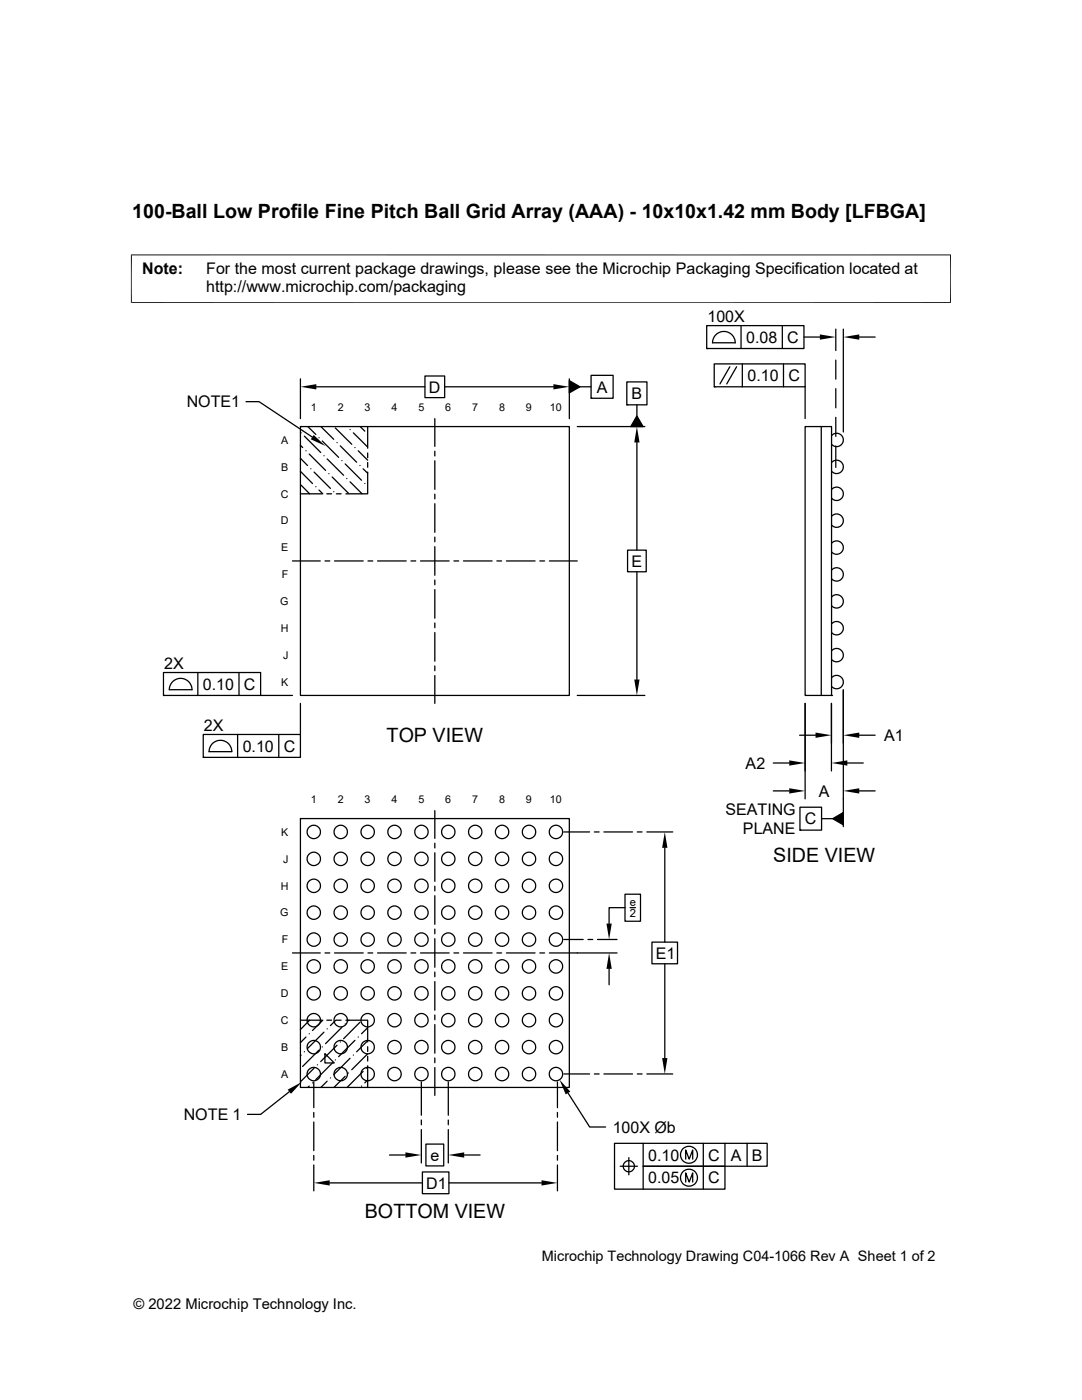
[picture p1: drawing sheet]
<svg xmlns="http://www.w3.org/2000/svg" width="216mm" height="279mm" viewBox="0 0 216 279" stroke-linecap="round" stroke-linejoin="round" font-family="sans-serif">
<g fill="none" stroke="#000" stroke-width=".25">
<path d="M59.9 75.6v7.9M63.1 77.2h21.7M84.8 75h3.9v4.4h-3.9zM88.7 77.2h21.7M113.6 76l2.1 1.2-2.1 1.2zM113.6 75.6v7.9M115.7 77.2h2.2M117.9 74.9h4.4v4.6h-4.4zM117.9 79.5h.1M125.1 76.2h4v4.6h-4zM141 65h19.4v4.6h-19.4zM141 69.6h.1"/>
<path d="M142.5 72.6h18.2v4.6h-18.2zM142.5 77.2h.1M143 66.7a2.27 2.27 0 0 1 2.4-.3 2.27 2.27 0 0 1 1.3 2h-4.5l.2-.9zM145.6 73.2l-1.9 3.4M147 73.2l-2 3.4M147.9 65v4.6M148.1 72.6v4.6M156.1 65v4.6M156.3 72.6v4.6M160.4 67.3h3.2M160.7 77.2v6.3M166.8 65.7v4.3"/>
<path d="M166.8 71.9v3.8M166.8 77.6v3.8M168.3 65.7v20.5M171.4 67.3h3.2M49.1 80.2h2.6l10.6 7M59.9 98.6h4.4M59.9 88.9l.5 .4M59.9 91.5l1.5 1.4M59.9 94.1l2.5 2.4M59.9 85.1h53.7v53.7h-53.7zM59.9 85.1h.1M60.1 86.4h.1"/>
<path d="M60.1 96.8l1.7 1.8M60.7 87l3.3 3.3M61 90h.1M61.4 85.1l1.6 1.6M61.7 90.6l3.3 3.3M62 93.6h.1M62.7 94.2l3.2 3.3M63 97.1h.1M63.6 87.4h.1M63.6 97.8l.8 .8M64 85.1l2.6 2.6M64.3 88l3.3 3.3"/>
<path d="M64.6 91h.1M65.2 98.6h1M65.3 91.6l3.3 3.2M65.6 94.5h.1M66.3 95.2l3.2 3.2M66.6 98.1h.1M66.9 85.4l3.3 3.3M67.1 98.6h1M67.2 88.3h.1M67.9 89l3.3 3.2M68.2 91.9h.1M68.9 92.6l3.2 3.2"/>
<path d="M69.2 95.5h.1M69.8 85.7h.1M69.8 96.2l2.4 2.4M70.5 86.4l2.9 2.8M70.8 89.3h.1M71.5 90l1.9 1.8M71.8 92.9h.1M71.9 85.1l.9 .9M72.5 93.6l.9 .8M72.8 96.5h.1M73.4 94.2v4.4h-4.4M73.4 85.1v4.4"/>
<path d="M73.4 90.4v1M73.4 92.3v1M86.8 83.5v5.6M86.8 90v1M86.8 91.9v5.8M86.8 98.6v1M115.2 85.1h13.5M125.1 80.8h.1M127.1 88.3v21.5M127.1 83l1.2 2.1h-2.4zM127.1 80.8v2.2M160.7 85.1h5.2v53.7h-5.2z"/>
<path d="M163.9 85.1v53.7M165.9 97.7a1.34 1.34 0 0 1 2-.1 1.34 1.34 0 0 1 0 1.9 1.34 1.34 0 0 1-2-.1M165.9 92.3a1.34 1.34 0 0 1 2-.1 1.34 1.34 0 0 1 0 1.9 1.34 1.34 0 0 1-2-.1M165.9 86.9a1.34 1.34 0 0 1 2-.1 1.34 1.34 0 0 1 0 2 1.34 1.34 0 0 1-2-.1M166.8 83.3v3.8M166.8 89v4.3M58.4 112h5.5M64.9 112h.9M66.8 112h5.7M73.4 112h1M75.3 112h5.7M82 112h1"/>
<path d="M83.9 112h5.7M86.8 100.5v5.7M86.8 107.2v.9M86.8 109.1v5.7M86.8 115.8v.9M86.8 117.7v5.7M90.6 112h.9M92.5 112h5.7M99.1 112h1M101 112h5.8M107.7 112h1M109.6 112h5.6"/>
<path d="M125.2 109.8h3.7v4.3h-3.7zM127.1 114.1v21.5M165.9 119.1a1.34 1.34 0 0 1 2-.1 1.34 1.34 0 0 1 0 2 1.34 1.34 0 0 1-2-.1M165.9 113.8a1.34 1.34 0 0 1 2-.1 1.34 1.34 0 0 1 0 1.9 1.34 1.34 0 0 1-2-.1M165.9 108.4a1.34 1.34 0 0 1 2-.1 1.34 1.34 0 0 1 0 2 1.34 1.34 0 0 1-2-.1M165.9 103a1.34 1.34 0 0 1 2-.1 1.34 1.34 0 0 1 0 2 1.34 1.34 0 0 1-2-.1M32.6 134.2h19.4v4.6h-19.4zM32.6 138.8h.1M34.6 135.9a2.27 2.27 0 0 1 2.4-.3 2.27 2.27 0 0 1 1.3 2h-4.5l.2-.9zM39.5 134.2v4.6M47.7 134.2v4.6M52 138.8h6.4"/>
<path d="M86.8 124.3v1M86.8 126.2v5.8M86.8 132.9v1M86.8 134.8v5.6M115.2 138.8h13.5M165.9 138.8h.1M165.9 135.3a1.34 1.34 0 0 1 2-.1 1.34 1.34 0 0 1 0 1.9 1.34 1.34 0 0 1-2-.1M165.9 129.9a1.34 1.34 0 0 1 2-.1 1.34 1.34 0 0 1 0 1.9 1.34 1.34 0 0 1-2-.1M165.9 124.5a1.34 1.34 0 0 1 2-.1 1.34 1.34 0 0 1 0 1.9 1.34 1.34 0 0 1-2-.1M168.3 137.7v27.3M40.6 146.6h19.3v4.6h-19.3zM40.6 151.2h.1"/>
<path d="M46.2 150a2.26 2.26 0 0 0-2.2-2.3 2.26 2.26 0 0 0-2.3 2.3h4.6M47.4 146.6v4.6M55.6 146.6v4.6M59.9 140.4v6.2M154.3 152.3h3.2M154.3 157.8h3.2M159.6 146.7h3.1M160.7 140.4v19M165.9 140.4v13.5M169.1 152.3h3.2M171.4 146.7h3.2M171.4 157.8h3.2"/>
<path d="M59.9 163.4h53.7v53.6h-53.7zM59.9 163.4h.1M86.8 161.8v5.5M86.8 168.3v.9M86.8 170.2v5.7M86.8 176.8v1M86.8 178.8v5.7M112.5 166h5.1M118.6 166h.9M120.5 166h5.7M124.7 178.5h3.1v5.4h-3.1zM127.2 166h.9"/>
<path d="M129.1 166h5.1M132.7 169.2v18.8M159.6 161.1h4.3v4.6h-4.3zM159.6 165.7h.1M163.9 163.4h2.3M166.2 163.4l2.1-1.2v2.4zM58.4 190.2h5.5M64.9 190.2h.9M66.8 190.2h5.7M73.4 190.2h1M75.3 190.2h5.7M82 190.2h1"/>
<path d="M83.9 190.2h5.7M86.8 185.4v1M86.8 187.3v5.7M86.8 194v.9M86.8 195.9v5.7M90.6 190.2h.9M92.5 190.2h5.7M99.1 190.2h1M101 190.2h5.8M107.7 190.2h1M112.5 187.5h3.9M117.3 187.5h1"/>
<path d="M119.2 187.5h3.9M121.5 193.4v3.1M123.1 190.2h-13.5M124.7 181.1h-3.2v3.2M125.7 181.1h1.1M130.1 188h5.1v4.3h-5.1zM132.7 192.3v18.9M57.7 217.9l-5.7 4.5h-2.6M59.9 203.6h4.4M60.1 210.6l-.2 .1M60.7 209.9h.1M61 207l-1.1 1.1"/>
<path d="M61.7 206.3h.1M61.7 216.7l-.3 .3M61.8 203.6l-1.9 1.9M62.4 216.1h.1M62.6 215.9v5.2M62.7 213.2l-2.8 2.7M63.3 212.5h.1M63.6 209.6l-3.2 3.2M64.3 208.9h.1M64.4 203.6l-2 2.1M64.6 206l-3.2 3.3M64.8 210.3l1.9 1.8h-1.9z"/>
<path d="M65.2 203.6h1M65.3 205.3h.1M65.3 215.8l-1.3 1.2M65.9 215.1h.1M66.3 212.2l-3.3 3.3M66.9 211.5h.1M67 203.6l-1.1 1.1M67.1 203.6h1M67.2 208.6l-3.2 3.3M67.9 207.9h.1M68.2 205l-3.2 3.3M68.9 204.4h.1"/>
<path d="M68.9 214.8l-2.3 2.2M69 203.6h4.4v4.3M69.5 214.1h.1M69.6 203.6l-.1 .1M69.9 211.2l-3.3 3.3M70.5 210.6h.1M70.8 207.6l-3.2 3.3M71.5 207h.1M71.8 204l-3.2 3.3M72.1 216.7h.1M72.5 213.8l-3.2 3.2M73.1 213.2h.1"/>
<path d="M73.4 205.1l-1.3 1.2M73.4 207.7l-2.2 2.2M73.4 208.9v.9M73.4 210.8v1M73.4 212.7v4.3M73.4 210.3l-3.2 3.2M73.4 215.5l-.6 .6M84.1 215.9v6.7M86.8 202.6v.9M86.8 204.5v5.7M86.8 211.1v1M86.8 213v5.6"/>
<path d="M89.5 215.9v6.7M111.2 215.9v5.2M112.5 214.3h5.1M113.3 218.1l4.4 6.8h3.1M118.6 214.3h.9M120.5 214.3h5.7M127.2 214.3h.9M129.1 214.3h5.1M62.6 222v1M62.6 223.9v5.7M62.6 230.6v.9M62.6 232.5v5.2"/>
<path d="M65.8 236.1h18.5M77.7 230.5h3.2M84.1 223.5v1M84.1 225.4v6.7M84.3 233.9h5.3v4.3h-5.3zM85 228.3h3.5v4.4h-3.5zM89.5 223.5v1M89.5 225.4v6.7M89.6 236.1h18.5M92.6 230.5h3.2M111.2 222v1M111.2 223.9v5.7"/>
<path d="M111.2 230.6v.9M111.2 232.5v5.2M123.8 232.7h3.4M125.5 231v3.5M128.3 228.2v4.5h16.4v4.6h-22.1v-9.1h30.5v4.5h-24.8v4.6M136.8 231.3v-1.8l.7 1.8 .7-1.8v1.8M136.8 235.9v-1.8l.7 1.8 .7-1.8v1.8M140.3 228.2v9.1M144.7 228.2v4.5M149.1 228.2v4.5"/>
<circle cx="62.6" cy="176.8" r="1.33"/>
<circle cx="62.6" cy="171.4" r="1.33"/>
<circle cx="62.6" cy="166" r="1.33"/>
<circle cx="68" cy="166" r="1.33"/>
<circle cx="68" cy="176.8" r="1.33"/>
<circle cx="68" cy="171.4" r="1.33"/>
<circle cx="73.4" cy="176.8" r="1.33"/>
<circle cx="73.4" cy="171.4" r="1.33"/>
<circle cx="73.4" cy="166" r="1.33"/>
<circle cx="78.7" cy="171.4" r="1.33"/>
<circle cx="78.7" cy="176.8" r="1.33"/>
<circle cx="78.7" cy="166" r="1.33"/>
<circle cx="84.1" cy="176.8" r="1.33"/>
<circle cx="84.1" cy="171.4" r="1.33"/>
<circle cx="84.1" cy="166" r="1.33"/>
<circle cx="89.5" cy="176.8" r="1.33"/>
<circle cx="89.5" cy="166" r="1.33"/>
<circle cx="89.5" cy="171.4" r="1.33"/>
<circle cx="94.8" cy="176.8" r="1.33"/>
<circle cx="94.8" cy="171.4" r="1.33"/>
<circle cx="94.8" cy="166" r="1.33"/>
<circle cx="100.2" cy="176.8" r="1.33"/>
<circle cx="100.2" cy="171.4" r="1.33"/>
<circle cx="100.2" cy="166" r="1.33"/>
<circle cx="105.6" cy="166" r="1.33"/>
<circle cx="105.6" cy="176.8" r="1.33"/>
<circle cx="105.6" cy="171.4" r="1.33"/>
<circle cx="110.9" cy="171.4" r="1.33"/>
<circle cx="110.9" cy="176.8" r="1.33"/>
<circle cx="110.9" cy="166" r="1.33"/>
<circle cx="62.6" cy="192.9" r="1.33"/>
<circle cx="62.6" cy="182.1" r="1.33"/>
<circle cx="62.6" cy="198.2" r="1.33"/>
<circle cx="62.6" cy="187.5" r="1.33"/>
<circle cx="68" cy="192.9" r="1.33"/>
<circle cx="68" cy="182.1" r="1.33"/>
<circle cx="68" cy="198.2" r="1.33"/>
<circle cx="68" cy="187.5" r="1.33"/>
<circle cx="73.4" cy="192.9" r="1.33"/>
<circle cx="73.4" cy="182.1" r="1.33"/>
<circle cx="73.4" cy="198.2" r="1.33"/>
<circle cx="73.4" cy="187.5" r="1.33"/>
<circle cx="78.7" cy="192.9" r="1.33"/>
<circle cx="78.7" cy="198.2" r="1.33"/>
<circle cx="78.7" cy="182.1" r="1.33"/>
<circle cx="78.7" cy="187.5" r="1.33"/>
<circle cx="84.1" cy="192.9" r="1.33"/>
<circle cx="84.1" cy="198.2" r="1.33"/>
<circle cx="84.1" cy="182.1" r="1.33"/>
<circle cx="84.1" cy="187.5" r="1.33"/>
<circle cx="89.5" cy="182.1" r="1.33"/>
<circle cx="89.5" cy="198.2" r="1.33"/>
<circle cx="89.5" cy="192.9" r="1.33"/>
<circle cx="89.5" cy="187.5" r="1.33"/>
<circle cx="94.8" cy="182.1" r="1.33"/>
<circle cx="94.8" cy="192.9" r="1.33"/>
<circle cx="94.8" cy="198.2" r="1.33"/>
<circle cx="94.8" cy="187.5" r="1.33"/>
<circle cx="100.2" cy="198.2" r="1.33"/>
<circle cx="100.2" cy="192.9" r="1.33"/>
<circle cx="100.2" cy="182.1" r="1.33"/>
<circle cx="100.2" cy="187.5" r="1.33"/>
<circle cx="105.6" cy="192.9" r="1.33"/>
<circle cx="105.6" cy="182.1" r="1.33"/>
<circle cx="105.6" cy="198.2" r="1.33"/>
<circle cx="105.6" cy="187.5" r="1.33"/>
<circle cx="110.9" cy="192.9" r="1.33"/>
<circle cx="110.9" cy="198.2" r="1.33"/>
<circle cx="110.9" cy="187.5" r="1.33"/>
<circle cx="110.9" cy="182.1" r="1.33"/>
<circle cx="62.6" cy="209" r="1.33"/>
<circle cx="62.6" cy="214.4" r="1.33"/>
<circle cx="62.6" cy="203.6" r="1.33"/>
<circle cx="68" cy="214.4" r="1.33"/>
<circle cx="68" cy="209" r="1.33"/>
<circle cx="68" cy="203.6" r="1.33"/>
<circle cx="73.4" cy="214.4" r="1.33"/>
<circle cx="73.4" cy="203.6" r="1.33"/>
<circle cx="73.4" cy="209" r="1.33"/>
<circle cx="78.7" cy="209" r="1.33"/>
<circle cx="78.7" cy="214.4" r="1.33"/>
<circle cx="78.7" cy="203.6" r="1.33"/>
<circle cx="84.1" cy="214.4" r="1.33"/>
<circle cx="84.1" cy="209" r="1.33"/>
<circle cx="84.1" cy="203.6" r="1.33"/>
<circle cx="89.5" cy="203.6" r="1.33"/>
<circle cx="89.5" cy="209" r="1.33"/>
<circle cx="89.5" cy="214.4" r="1.33"/>
<circle cx="94.8" cy="209" r="1.33"/>
<circle cx="94.8" cy="203.6" r="1.33"/>
<circle cx="94.8" cy="214.4" r="1.33"/>
<circle cx="100.2" cy="203.6" r="1.33"/>
<circle cx="100.2" cy="214.4" r="1.33"/>
<circle cx="100.2" cy="209" r="1.33"/>
<circle cx="105.6" cy="214.4" r="1.33"/>
<circle cx="105.6" cy="209" r="1.33"/>
<circle cx="105.6" cy="203.6" r="1.33"/>
<circle cx="110.9" cy="203.6" r="1.33"/>
<circle cx="110.9" cy="214.4" r="1.33"/>
<circle cx="110.9" cy="209" r="1.33"/>
<circle cx="125.5" cy="232.7" r="1.12"/>
<circle cx="137.5" cy="235" r="1.69"/>
<circle cx="137.5" cy="230.5" r="1.69"/>
</g>
<g fill="#000">
<path d="M59.9 77.2l3.2-.5v1zM110.4 76.7l3.2 .5-3.2 .5zM113.6 76l2.1 1.2-2.1 1.2zM163.6 66.7l3.2 .6-3.2 .5zM168.3 67.3l3.1-.6v1.1zM62.6 86.8l2.3 2.2-2.9-1.3zM127.1 85.1l.5 3.2h-1zM127.1 83l1.2 2.1h-2.4zM126.6 135.6h1l-.5 3.2zM157.5 151.7l3.2 .6-3.2 .5zM157.5 157.3l3.2 .5-3.2 .6zM162.7 146.2l3.2 .5-3.2 .6z"/>
<path d="M165.9 152.3l3.2-.6v1.1zM168.3 146.7l3.1-.5v1.1zM168.3 157.8l3.1-.5v1.1zM132.7 166l.5 3.2h-1.1zM166.2 163.4l2.1-1.2v2.4zM121.5 190.2l.6 3.2h-1.1zM121 184.3h1.1l-.6 3.2zM57.4 217.5l2.8-1.6-2.1 2.4zM111.6 215.5l2.2 2.3-.9 .6zM132.1 211.2h1.1l-.5 3.1zM62.6 236.1l3.2-.6v1.1zM80.9 230l3.2 .5-3.2 .5z"/>
<path d="M89.5 230.5l3.1-.5v1zM108.1 235.5l3.1 .6-3.1 .5z"/>
</g>
<path d="M26.1 50.9h163.7M26.2 50.8v9.7M189.7 50.8v9.7M26.1 60.4h163.7" fill="none" stroke="#000" stroke-width=".2"/>
<g font-size="3.9">
<text x="26.4" y="43.5">100-Ball Low Profile Fine Pitch Ball Grid Array (AAA) - 10x10x1.42 mm Body [LFBGA]</text>
<text x="77.1" y="148.1">TOP VIEW</text>
<text x="154.3" y="171.9">SIDE VIEW</text>
<text x="72.8" y="243">BOTTOM VIEW</text>
</g>
<g font-size="3.2">
<text x="28.4" y="54.6">Note:</text>
<text x="41.1" y="58.3">http://www.microchip.com/packaging</text>
<text x="41.1" y="54.6">For the most current package drawings, please see the Microchip Packaging Specification located at</text>
<text x="141.2" y="64.2">100X</text>
<text x="148.9" y="68.4">0.08</text>
<text x="157.1" y="68.4">C</text>
<text x="149.1" y="76">0.10</text>
<text x="157.3" y="76.1">C</text>
<text x="37.3" y="81.3">NOTE1</text>
<text x="85.6" y="78.3">D</text>
<text x="119.1" y="78.3">A</text>
<text x="126" y="79.7">B</text>
<text x="126" y="113.1">E</text>
<text x="32.8" y="133.4">2X</text>
<text x="40.5" y="137.6">0.10</text>
<text x="48.7" y="137.6">C</text>
<text x="40.7" y="145.8">2X</text>
<text x="48.4" y="150">0.10</text>
<text x="176.4" y="147.9">A1</text>
<text x="56.6" y="150">C</text>
<text x="148.8" y="153.4">A2</text>
<text x="163.4" y="159">A</text>
<text x="144.7" y="162.7">SEATING</text>
<text x="148.3" y="166.5">PLANE</text>
<text x="160.6" y="164.5">C</text>
<text x="130.9" y="191.3">E1</text>
<text x="36.7" y="223.5">NOTE 1</text>
<text x="122.3" y="226">100X Øb</text>
<text x="85.9" y="231.6">e</text>
<text x="129.3" y="231.6">0.10</text>
<text x="141.3" y="231.6">C</text>
<text x="145.8" y="231.6">A</text>
<text x="150" y="231.6">B</text>
<text x="85" y="237.2">D1</text>
<text x="129.3" y="236.2">0.05</text>
<text x="141.3" y="236.2">C</text>
</g>
<g font-size="2.9">
<text x="108.1" y="251.7">Microchip Technology Drawing C04-1066 Rev A Sheet 1 of 2</text>
<text x="26.6" y="261.3">© 2022 Microchip Technology Inc.</text>
</g>
<g font-size="2.2">
<text x="125.6" y="180.9">e</text>
<text x="125.7" y="183">2</text>
</g>
<g font-size="2.1">
<text x="62" y="82">1</text>
<text x="67.4" y="82">2</text>
<text x="72.7" y="82">3</text>
<text x="78.1" y="82">4</text>
<text x="83.5" y="82">5</text>
<text x="88.9" y="82">6</text>
<text x="94.2" y="82">7</text>
<text x="99.6" y="82">8</text>
<text x="104.9" y="82">9</text>
<text x="109.7" y="82">10</text>
<text x="56.1" y="88.6">A</text>
<text x="56.1" y="93.9">B</text>
<text x="56" y="99.3">C</text>
<text x="56" y="104.7">D</text>
<text x="56.1" y="110">E</text>
<text x="56.2" y="115.4">F</text>
<text x="55.9" y="120.8">G</text>
<text x="56" y="126.1">H</text>
<text x="56.5" y="131.5">J</text>
<text x="56.1" y="136.9">K</text>
<text x="62" y="160.2">1</text>
<text x="67.4" y="160.2">2</text>
<text x="72.7" y="160.2">3</text>
<text x="78.1" y="160.2">4</text>
<text x="83.5" y="160.2">5</text>
<text x="88.9" y="160.2">6</text>
<text x="94.2" y="160.2">7</text>
<text x="99.6" y="160.2">8</text>
<text x="104.9" y="160.2">9</text>
<text x="109.7" y="160.2">10</text>
<text x="56.1" y="166.8">K</text>
<text x="56.5" y="172.2">J</text>
<text x="56" y="177.5">H</text>
<text x="55.9" y="182.9">G</text>
<text x="56.2" y="188.3">F</text>
<text x="56.1" y="193.6">E</text>
<text x="56" y="199">D</text>
<text x="56" y="204.4">C</text>
<text x="56.1" y="209.7">B</text>
<text x="56.1" y="215.1">A</text>
</g>
</svg>
